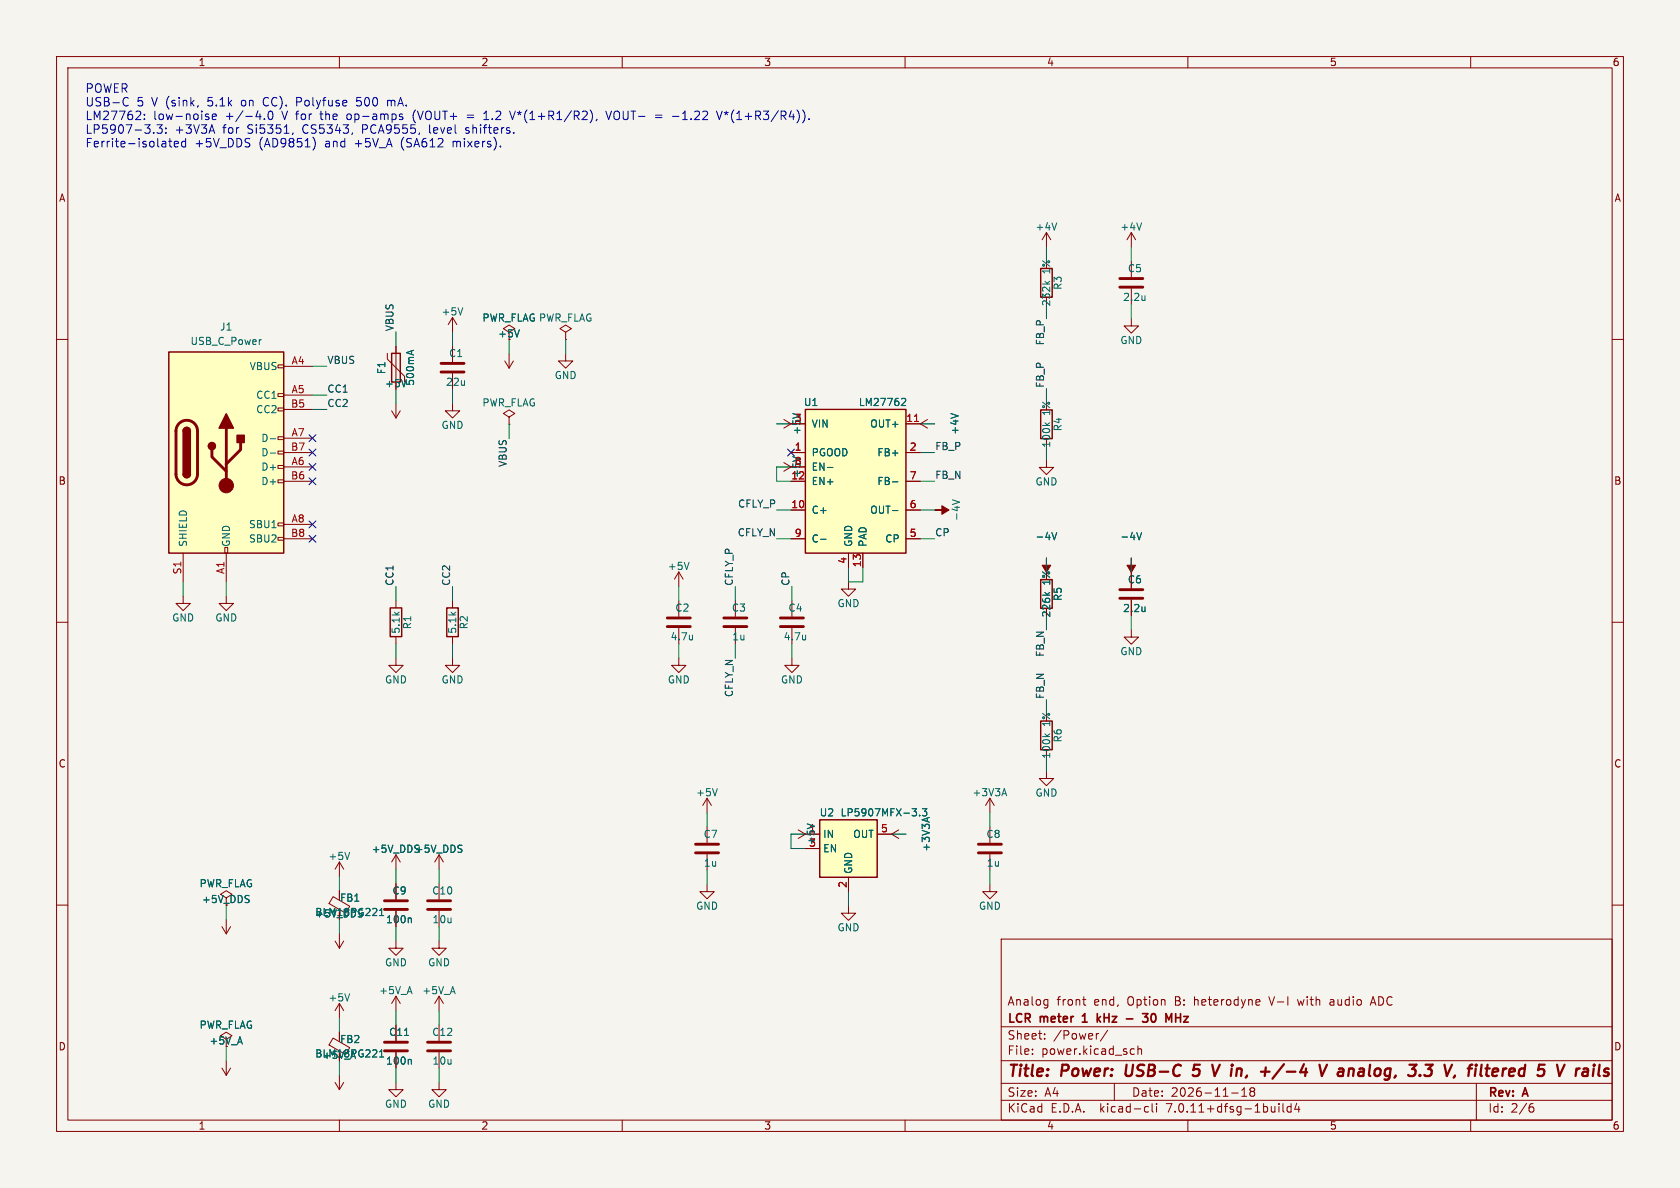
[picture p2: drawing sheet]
<svg xmlns="http://www.w3.org/2000/svg" width="297mm" height="210mm" viewBox="0 0 297 210" stroke-linecap="round" stroke-linejoin="round" font-family="sans-serif">
<path d="M0 0h297v210h-297z" fill="#f5f4ef" stroke="#f5f4ef" stroke-width=".18"/>
<g fill="none" stroke="#840000" stroke-width=".18">
<path d="M10 10h277v190h-277zM12 12h273v186h-273zM60 10v2M110 10v2M160 10v2M210 10v2M260 10v2M10 60h2M80 56.1l-.8 1.3M80 56.1v2.6M80 56.1l.8 1.3M90 58.7l1-.6-1-.6-1 .6 1 .6v1.3"/>
<path d="M100 58.7l1-.6-1-.6-1 .6 1 .6v1.3M100 60h.1M185 41.1l-.8 1.3M185 41.1v2.5M185 41.1l.8 1.3M200 56.3v1.3h1.3l-1.3 1.3-1.3-1.3h1.3M200 41.1l-.8 1.3M200 41.1v2.5M200 46.2v2.8M200 51v2.8M200 41.1l.8 1.3M285 60h2"/>
<path d="M49.1 79.7h1.1v.6h-1.1zM49.1 77.2h1.1v.5h-1.1zM49.1 72.1h1.1v.5h-1.1zM49.1 69.6h1.1v.5h-1.1zM49.1 64.5h1.1v.5h-1.1zM50.2 64.8h5M50.2 69.8h5M50.2 77.5h5M50.2 72.4h5M68.5 62.5v1l3 3v1M69.2 72.6l.8 1.3M70 61.2v6.3"/>
<path d="M70 71.4v2.5M70.8 72.6l-.8 1.3M80 71.4v1.2h1.3l-1.3 1.3-1.3-1.3h1.3M80 61.2v2.8M80 66v2.8M89.2 63.8l.8 1.3M90 73.7l1-.6-1-.6-1 .6 1 .6v1.3M90 75h.1M90 62.5v2.6M90.8 63.8l-.8 1.3M100 62.5v1.3h1.3l-1.3 1.3-1.3-1.3h1.3M137.3 74.9h5.1"/>
<path d="M138.6 74.2l1.2 .7-1.2 .8M160.2 74.9h5M164 74.2l-1.3 .7 1.3 .8M32.4 97.8v5.1M39.7 96.8h.6v1h-.6zM40 97.8v5.1M49.1 95h1.1v.5h-1.1zM49.1 92.4h1.1v.6h-1.1zM49.1 84.8h1.1v.5h-1.1zM49.1 82.3h1.1v.5h-1.1zM50.2 82.5h5M50.2 92.7h5"/>
<path d="M50.2 85.1h5M50.2 80h5M50.2 95.2h5M137.3 82.5h5.1M138.6 81.8l1.2 .7-1.2 .8M139.8 85.1h2.6M139.8 80h2.6M139.8 95.2h2.6M139.8 90.2h2.6M150 97.8v2.5M152.5 97.8v2.5M160.2 85.1h2.5"/>
<path d="M160.2 80h2.5M160.2 95.2h2.5M160.2 90.2h2.5M185 81.4v1.2h1.3l-1.3 1.3-1.3-1.3h1.3M10 110h2M32.4 105.4v1.3h1.2l-1.2 1.2-1.3-1.2h1.3M40 105.4v1.3h1.3l-1.3 1.2-1.3-1.2h1.3M70 116.4v1.2h1.3l-1.3 1.3-1.3-1.3h1.3M70 106.2v1.3M70 112.5v1.3M80 116.4v1.2h1.3l-1.3 1.3-1.3-1.3h1.3M80 106.2v1.3"/>
<path d="M80 112.5v1.3M120 116.4v1.2h1.3l-1.3 1.3-1.3-1.3h1.3M120 101.1l-.8 1.3M120 101.1v2.6M120 106.2v2.8M120 111v2.8M120 101.1l.8 1.3M130 106.2v2.8M130 111v2.8M140 116.4v1.2h1.3l-1.3 1.3-1.3-1.3h1.3M140 106.2v2.8M140 111v2.8"/>
<path d="M150 102.9v1.2h1.3l-1.3 1.3-1.3-1.3h1.3M200 111.4v1.2h1.3l-1.3 1.3-1.3-1.3h1.3M200 101.2v2.8M200 106v2.8M285 110h2M185 136.4v1.2h1.3l-1.3 1.3-1.3-1.3h1.3M10 160h2M40 158.7l1-.6-1-.6-1 .6 1 .6v1.3M58.9 158.5l2.9 1.7-.7 1.2-2.9-1.7zM60 152.4v2.5M60 157.5v1.2M60 152.4l-.8 1.2"/>
<path d="M60 152.4l.8 1.2M70 151.1v2.5M70 156.2v2.8M70 151.1l-.8 1.3M70 151.1l.8 1.3M77.6 151.1l-.7 1.3M77.6 151.1v2.5M77.6 156.2v2.8M77.6 151.1l.8 1.3M125 156.3v1.3h1.3l-1.3 1.3-1.3-1.3h1.3M125 141.1l-.8 1.3M125 141.1v2.5"/>
<path d="M125 146.2v2.8M125 151v2.8M125 141.1l.8 1.3M139.8 147.5h5.1M141.1 146.7l1.3 .8-1.3 .7M142.4 150h2.5M150 155.1v2.5M155.1 147.5h5.1M158.9 146.7l-1.3 .8 1.3 .7M175 156.3v1.3h1.3l-1.3 1.3-1.3-1.3h1.3M175 141.1l-.8 1.3M175 141.1v2.5"/>
<path d="M175 146.2v2.8M175 151v2.8M175 141.1l.8 1.3M285 160h2M39.2 163.8l.8 1.3M40 162.5v2.6M40.8 163.8l-.8 1.3M59.2 166.3l.8 1.3M60 165.1v2.5M60 177.4v2.5M60 177.4l-.8 1.2M60 177.4l.8 1.2"/>
<path d="M60.8 166.3l-.8 1.3M70 166.3v1.3h1.3l-1.3 1.3-1.3-1.3h1.3M70 161v2.8M70 176.1v2.5M70 176.1l-.8 1.3M70 176.1l.8 1.3M77.6 166.3v1.3h1.3l-1.3 1.3-1.2-1.3h1.2M77.6 161v2.8M77.6 176.1v2.5M77.6 176.1l-.7 1.3M77.6 176.1l.8 1.3M150 160.2v1.2h1.3l-1.3 1.3-1.3-1.3h1.3"/>
<path d="M177 166h108v32h-108zM185.1 176.7l.1 .1M185.2 176.7v1.2l-.1 .2M185.2 177.6l-.1 .1M191.4 176.7h.6M191.6 177.5l.4 .2M222.5 176.7l.2 .4-.7 .1M222.7 177.6l-.2 .1M224.3 176.2l.5 1.5M229.4 176.7l.3 1M235.6 176.7l-.4 .1M235.7 177.1h-.4a.29 .29 0 0 0-.2 .3 .29 .29 0 0 0 .2 .3h.4"/>
<path d="M242.4 177.3h.7M242.7 176.2l-.5 1.5M39.2 188.8l.8 1.3M40 183.7l1-.6-1-.6-1 .6 1 .6v1.3M40 187.5v2.6M40.8 188.8l-.8 1.3M58.9 183.5l2.9 1.7-.7 1.2-2.9-1.7zM59.2 191.4l.8 1.2M60 182.5v1.2M60 190.1v2.5M60 198v2M60.8 191.4l-.8 1.2"/>
<path d="M70 191.4v1.2h1.3l-1.3 1.3-1.3-1.3h1.3M70 181.2v2.8M70 186v2.8M77.6 191.4v1.2h1.3l-1.3 1.3-1.2-1.3h1.2M77.6 181.2v2.8M77.6 186v2.8M110 198v2M160 198v2M177 194.5h108M177 191.5h108M177 187.5h108M177 181.5h108"/>
<path d="M182.5 186.3v.1M182.5 185.5v.1M184.7 183.6v.1M184.7 182.8v.1M194.2 182.7l-.2 .1M195.8 182.1l-1.3 2M197 191.5v3M200.1 185.4l.4 .1M200.5 186.3l-.4 .1M201.2 185.5l.2-.1 .3 .1 .1 .9M201.2 184.9v1.5M202.6 195.6l.4 .1"/>
<path d="M203 196.5l-.4 .1M203.7 195.1v1.3l.2 .2M204.5 195.1v.1M204.5 195.6v1M210 198v2M217.7 193.2h1.2M219.5 193.8h.9M219.5 192.7l.5-.4v1.5M221.2 192.9l-.2 .3v.3l.2 .3 .5-.1 .1-.2-.1-.4-.2-.2M221.2 192.3l-.2 .3 .2 .3M221.2 192.9h.3M221.5 192.3l.3 .3-.3 .3"/>
<path d="M226.1 195.1v.1M226.1 195.6v1M226.8 195.1v1.3l.2 .2M228.2 195.7l-.4-.1-.3 .3v.4l.2 .2h.5M228.2 195.1v1.5M229.2 195l-.3 1.1h.9M229.6 195.6v1M260 198v2M261 191.5v6.5M270.6 195.7h.3l.3 .3-.1 .5-.5 .1M271 195.1l-.4 .1"/>
</g>
<g fill="none" stroke="#840000" stroke-width=".4">
<path d="M199.2 188.2l-.2 1.6 .3 .4M210.8 190l.3 .2 .7-.1M212.1 188.2h-.9l-.2 1 .3-.2 .6 .1M215.6 188.2l-.9 2M227 188.1l-2 2.6M233.3 188.2l.4 2 .9-2M236.7 189l.2-.1 .6 .1-.1 1.2M237.5 189.4h-.7a.4 .4 0 0 0-.3 .4 .4 .4 0 0 0 .2 .4l.7-.1M252 188.2h1.3l-.8 .8M252.8 189l.3 .4v.4l-.3 .3M260.9 188.9l-.2 1.3M261 188.2l-.1 .1 .1 .1"/>
<path d="M261 188.2l.1 .1-.1 .1M261 188.2v.2M261.9 188.2l-.2 1.7 .3 .3M266.1 188.9h.2M267 189l-.2 .9 .2 .3M267.8 189.4l-1 .1M278.7 188.9l-.2 1.3M279.3 188.9l-.4 .1-.2 .3M280.1 189.4a.4 .4 0 0 0-.4 .4 .4 .4 0 0 0 .3 .4M280.1 188.9l-.2 .1M284.4 189a.49 .49 0 0 0-.8 .3l.1 .1 .4 .1 .3 .3-.1 .3-.2 .1-.6-.1"/>
</g>
<path d="M191.5 179.5l-.2 .1M194 179.2v1.5M194.6 179.7l-.6 .6M202 179.2h.9l-.5 .6 .4 .1 .1 .5-.3 .3h-.4M204 179.2a.81 .81 0 0 0-.6 .6 .81 .81 0 0 0 .3 .8l.3 .1M207.8 179.2v1.5M207.8 179.9h.9M191.3 180.7h.9M194.1 180.1l.5 .6M199.1 180.1h1.2" fill="none" stroke="#840000" stroke-width=".3"/>
<g fill="#840000" stroke="#840000" stroke-width=".18">
<path d="M165.2 90.2h1.3v-.8l1.3 .8-1.3 .7v-.7z"/>
<path d="M185 98.7v1.2h.8l-.8 1.3-.8-1.3h.8z"/>
<path d="M200 98.7v1.2h.8l-.8 1.3-.8-1.3h.8z"/>
<circle cx="40" cy="85.8" r="1.27"/>
</g>
<g fill="none" stroke="#006464" stroke-width=".18">
<path d="M186.8 39.4l-.4 1.3M201.8 39.4l-.4 1.3M81.8 54.4l-.4 1.3M91.8 58.3l-.4 1.3M184.7 49.7l.5 .5M185.6 49.7l-.5 .4M202.4 53v.1M202.4 52.3v.8M46.1 60h.1M47.8 77.6h.9M71.8 67.1l-.4 1.3M72.8 62v.6"/>
<path d="M73.1 61.9l-1.3 .4M159.6 70.4l.4 .1 .1 .3-.8 .9h.8M168.1 73.1l1.3 .4M184.7 74.7l.5 .5M185.6 74.7l-.5 .4M47.8 80.1h.9M121.8 99.4l-.4 1.3M145.1 95.3h.9M146.3 82.6h.9M157.8 90.3h.9M157.8 85.2h.9M168.4 88.3l1.2 .5-1.2 .4"/>
<path d="M186 94.1l.4 1.3 .4-1.3M201 94.1l.4 1.3 .4-1.3M122.4 112.3v.8M122.4 113v.1M142.4 112.3v.8M142.4 113v.1M184.7 104.7l.5 .5M185.6 104.7l-.5 .4M202.4 107.3v.8M202.4 108v.1M126.8 139.4l-.4 1.3M177.5 139.4l.5 1.3"/>
<path d="M184.7 129.7l.5 .5M185.6 129.7l-.5 .4M61.8 150.7l-.4 1.2M161.2 143h.8l-.4 .4M161.9 143.5l.1 .2-.1 .5M162.6 144.1v.1M163.1 143h.7l-.4 .4 .4 .2v.5l-.2 .1-.5-.1M163.9 144.6v.6M164.3 144.5l-1.3 .4M177.2 140.3h.6M61.8 175.7l-.4 1.2M67.1 161.8h.7"/>
<path d="M67.1 160.9l.4-.3v1.2M72.5 162.3l.2 .2v.6M67.1 185.9l.4-.3v1.2M67.1 186.8h.7M71.5 183h.7M72.5 187.3l.2 .2v.6"/>
</g>
<path d="M184 47.5h2v5h-2zM29.8 62.2h20.4v35.6h-20.4zM32.4 76.2a.64 .64 0 0 1 .6-.6 .64 .64 0 0 1 .6 .6M69.2 62.5h1.6v5h-1.6zM142.4 72.4h17.8v25.4h-17.8zM184 72.5h2v5h-2zM32.4 83.8a.64 .64 0 0 0 .6 .6 .64 .64 0 0 0 .6-.6M69 107.5h2v5h-2zM79 107.5h2v5h-2zM184 102.5h2v5h-2zM184 127.5h2v5h-2zM144.9 144.9h10.2v10.2h-10.2z" fill="none" stroke="#840000" stroke-width=".25"/>
<g fill="none" stroke="#840000" stroke-width=".51">
<path d="M198 50.8h4M198 49.2h4M31.7 74.8a1.9 1.9 0 0 1 2-.4 1.9 1.9 0 0 1 1.2 1.8v7.6a1.91 1.91 0 0 1-1.9 1.9 1.91 1.91 0 0 1-1.9-1.9v-7.8l.2-.6zM37.5 79.5v1.3l2.5 2.5M40 75.7v10.1M42.5 78.2v1.3l-2.5 2.5M78 65.8h4M78 64.2h4M118 110.8h4M118 109.2h4M128 110.8h4M128 109.2h4"/>
<path d="M138 110.8h4M138 109.2h4M198 105.8h4M198 104.2h4M68 159.2h4M75.6 159.2h4.1M123 150.8h4M123 149.2h4M173 150.8h4M173 149.2h4M68 160.8h4M75.6 160.8h4.1"/>
<path d="M68 185.8h4M68 184.2h4M75.6 185.8h4.1M75.6 184.2h4.1"/>
</g>
<g fill="#ffffc2" stroke="#ffffc2" stroke-width=".18">
<path d="M144.9 144.9h10.2v10.2h-10.2z"/>
<path d="M29.8 62.2h20.4v35.6h-20.4z"/>
<path d="M142.4 72.4h17.8v25.4h-17.8z"/>
</g>
<g fill="#840000" stroke="#840000" stroke-width=".25">
<path d="M32.4 83.8h1.2a.64 .64 0 0 1-.6 .6 .64 .64 0 0 1-.6-.6z"/>
<path d="M32.4 76.2h1.2v7.6h-1.2z"/>
<path d="M32.6 75.7a.64 .64 0 0 1 .7-.1 .64 .64 0 0 1 .3 .6h-1.2z"/>
<path d="M40 73.1l1.3 2.6h-2.6z"/>
<path d="M41.9 77h1.3v1.2h-1.3z"/>
<circle cx="37.5" cy="78.9" r=".63"/>
</g>
<path d="M161.7 74.5h.7" fill="none" stroke="#a90000" stroke-width=".18"/>
<g fill="none" stroke="#0000c2" stroke-width=".18">
<path d="M22.7 18.6l-.3 .1h-.4M24.8 19.8v.5M35 18.7v.2M52.5 18h.5M53 17.2h-.5v1.5M63 18.6l.2 .1M63.8 17.2h-.7l-.1 .7 .2-.1M68.5 17.7v1M69 17.7l-.5 .2M90.1 19.6l.5 1.5 .5-1.5M104.4 19.5a1.76 1.76 0 0 1 0 2.1M107.1 19.6l.5 1.5 .5-1.5"/>
<path d="M126.7 19.6l.5 1.5 .5-1.5M24 21.1h.9M25.5 21v.1M25.5 20.2v.2M27.2 23.4v.2M28.7 22.1l-.5 .5 .4 .2v.6l-.2 .2h-.4l-.3-.2M29.3 23.4v.2M29.3 22.6v.2M29.8 25h.6M30 24.5v1.3l.4 .2M30.8 25.5l.7-.2v-.3h-.5l-.2 .2 .1 .7h.6M32.8 25h-.4l-.3 .3v.4l.1 .2h.6"/>
<path d="M32.8 24.5v1.5M36.5 20.6l.4 .1 .1 .2-.3 .2h-.2M36.5 20.1l.4 .1M37.5 22.1l.5 1.5M37.5 20.6l.7-.1v-.3l-.5-.1-.2 .3 .1 .7h.6M45.2 20.6h1M46 20.1v1M46.7 21v.1M47.4 20.2l.1 .7 .2 .2 .4-.1 .1-.8M51.8 23.5l-.1 .3M55.7 24.9v1l-.4 .6M70.6 20.4l.6 .5-.2 .2h-.4"/>
<path d="M71.2 20.2l-.4-.1-.2 .3M73.1 20.1v1M82.3 23.5l.2 .1M82.4 22.6v.4M82.6 20.4h1.1M82.6 20.8h1.1M85.5 21.1h.9M85.5 20.1l.5-.5v1.5M105.5 21.1l-.1 .3M115.9 20.4h1.1M115.9 20.8h1.1M118.9 20.6h1.1"/>
<path d="M143 21v.1"/>
</g>
<g fill="none" stroke="#009600" stroke-width=".18">
<path d="M70 58.7v2.5M80 58.7v2.5M90 60v2.5M100 60v2.5M185 43.6v2.6M185 53.8v2.5M200 43.6v2.6M200 53.8v2.5M55.2 72.4h2.6M55.2 64.8h2.6M55.2 69.8h2.6M70 68.8v2.6"/>
<path d="M80 68.8v2.6M90 75v2.5M137.3 74.9h2.5M162.7 74.9h2.5M185 68.7v2.5M185 78.8v2.6M137.3 90.2h2.5M137.3 95.2h2.5M139.8 82.5h-2.5v2.6h2.5M162.7 85.1h2.5M162.7 90.2h2.5M162.7 80h2.5"/>
<path d="M162.7 95.2h2.5M185 98.7v2.5M200 98.7v2.5M32.4 102.9v2.5M40 102.9v2.5M70 103.7v2.5M70 113.8v2.6M80 103.7v2.5M80 113.8v2.6M120 103.7v2.5M120 113.8v2.6M130 103.7v2.5"/>
<path d="M130 113.8v2.6M140 103.7v2.5M140 113.8v2.6M150 100.3v2.6h2.5v-2.6M185 108.8v2.6M200 108.8v2.6M185 123.7v2.5M185 133.8v2.6M40 160v2.5M60 154.9v2.6M70 153.6v2.6M77.6 153.6v2.6"/>
<path d="M125 143.6v2.6M125 153.8v2.5M142.4 147.5h-2.6v2.5h2.6M150 157.6v2.6M157.6 147.5h2.6M175 143.6v2.6M175 153.8v2.5M60 162.5v2.6M60 179.9v2.6M70 163.8v2.5M70 178.6v2.6M77.6 163.8v2.5"/>
<path d="M77.6 178.6v2.6M40 185v2.5M60 187.5v2.6M70 188.8v2.6M77.6 188.8v2.6"/>
</g>
<g fill="none" stroke="#000084" stroke-width=".18">
<path d="M54.6 79.4l1.2 1.2M54.6 76.9l1.2 1.2M55.8 79.4l-1.2 1.2M55.8 76.9l-1.2 1.2M139.2 79.4l1.2 1.2M140.4 79.4l-1.2 1.2M54.6 81.9l1.2 1.2M54.6 84.5l1.2 1.2M54.6 92.1l1.2 1.2M54.6 94.6l1.2 1.2M55.8 81.9l-1.2 1.2M55.8 84.5l-1.2 1.2"/>
<path d="M55.8 92.1l-1.2 1.2M55.8 94.6l-1.2 1.2"/>
</g>
<g font-size="2.8" fill="#840000">
<text x="178" y="190.9">Title:</text>
<text x="187.7" y="190.9">Power:</text>
<text x="199.8" y="190.9">USB-C</text>
<text x="212.6" y="190.9">5</text>
<text x="216.8" y="190.9">V in,</text>
<text x="226.9" y="190.9">+/-4</text>
<text x="238.2" y="190.9">V analog,</text>
<text x="255.6" y="190.9">3.3</text>
<text x="262.7" y="190.9">V,</text>
<text x="267.7" y="190.9">filtered</text>
<text x="280.7" y="190.9">5</text>
</g>
<g font-size="2.1" fill="#0000c2">
<text x="15" y="16.7">POWER</text>
<text x="15" y="19.1">USB-C</text>
<text x="15" y="21.5">LM27762:</text>
<text x="15" y="24">LP5907-3.3:</text>
<text x="24.2" y="19.1">5</text>
<text x="26.9" y="19.1">V (sink,</text>
<text x="27.1" y="21.5">low-noise</text>
<text x="30.9" y="24">+3V3A</text>
<text x="37" y="19.1">5.1k</text>
<text x="39.5" y="24">for</text>
<text x="39.9" y="21.5">+/-4.0</text>
<text x="43.1" y="19.1">on</text>
<text x="43.9" y="24">Si5351,</text>
<text x="47.1" y="19.1">CC).</text>
<text x="50" y="21.5">V for</text>
<text x="53.1" y="19.1">Polyfuse</text>
<text x="53.8" y="24">CS5343,</text>
<text x="57.1" y="21.5">the</text>
<text x="61.9" y="21.5">op-amps</text>
<text x="63.9" y="19.1">500</text>
<text x="64.4" y="24">PCA9555,</text>
<text x="69.5" y="19.1">mA.</text>
<text x="73.7" y="21.5">(VOUT+</text>
<text x="76.4" y="24">level</text>
<text x="83" y="24">shifters.</text>
<text x="86.6" y="21.5">1.2</text>
<text x="91.4" y="21.5">V*(1+R1/R2),</text>
<text x="108.6" y="21.5">VOUT-</text>
<text x="120.5" y="21.5">-1.22</text>
<text x="128.6" y="21.5">V*(1+R3/R4)).</text>
<text x="15" y="26.4">Ferrite-isolated</text>
<text x="34.4" y="26.4">+5V_DDS</text>
<text x="45.8" y="26.4">(AD9851)</text>
<text x="57.6" y="26.4">and</text>
<text x="63" y="26.4">+5V_A</text>
<text x="71.3" y="26.4">(SA612</text>
<text x="80.6" y="26.4">mixers).</text>
</g>
<g font-size="2.1" fill="#840000">
<text x="178" y="178">Analog</text>
<text x="186.8" y="178">front</text>
<text x="193.5" y="178">end,</text>
<text x="199.5" y="178">Option</text>
<text x="208" y="178">B:</text>
<text x="211.5" y="178">heterodyne</text>
<text x="225" y="178">V-I</text>
<text x="230.2" y="178">with</text>
<text x="236" y="178">audio</text>
<text x="243.4" y="178">ADC</text>
<text x="178" y="184">Sheet:</text>
<text x="178" y="181.2">LCR</text>
<text x="184" y="181.2">meter</text>
<text x="186.2" y="184">/Power/</text>
<text x="192.1" y="181.2">1</text>
<text x="195.2" y="181.2">kHz</text>
<text x="201" y="181.2">-</text>
<text x="204.6" y="181.2">30</text>
<text x="209.2" y="181.2">MHz</text>
<text x="178" y="186.7">File:</text>
<text x="184.1" y="186.7">power.kicad_sch</text>
<text x="178" y="196.9">KiCad</text>
<text x="178" y="194.1">Size:</text>
<text x="184.7" y="194.1">A4</text>
<text x="185.7" y="196.9">E.D.A.</text>
<text x="194.6" y="196.9">kicad-cli</text>
<text x="200" y="194.1">Date:</text>
<text x="206.5" y="196.9">7.0.11+dfsg-1build4</text>
<text x="207" y="194.1">2026-11-18</text>
<text x="263" y="194.3">Rev:</text>
<text x="263" y="196.9">Id:</text>
<text x="267.1" y="196.9">2/6</text>
<text x="269.4" y="194.3">A</text>
</g>
<g font-size="1.8" fill="#840000">
<text x="35" y="11.9">1</text>
<text x="85" y="11.9">2</text>
<text x="135" y="11.9">3</text>
<text x="185" y="11.9">4</text>
<text x="235" y="11.9">5</text>
<text x="285" y="11.9">6</text>
<text x="10.3" y="35.9">A</text>
<text x="285.3" y="35.9">A</text>
<text x="88" y="59.8">+5V</text>
<text x="68" y="68.7">+5V</text>
<text x="10.3" y="85.9">B</text>
<text x="285.3" y="85.9">B</text>
<text x="185.9" y="103.4" transform="rotate(-90 185.9 103.4)">1%</text>
<text x="185.9" y="109.2" transform="rotate(-90 185.9 109.2)">226k</text>
<text x="10.3" y="135.9">C</text>
<text x="285.3" y="135.9">C</text>
<text x="35.6" y="159.8">+5V_DDS</text>
<text x="10.3" y="185.9">D</text>
<text x="285.3" y="185.9">D</text>
<text x="56.9" y="187.4">+5V_A</text>
<text x="35" y="199.9">1</text>
<text x="85" y="199.9">2</text>
<text x="135" y="199.9">3</text>
<text x="185" y="199.9">4</text>
<text x="235" y="199.9">5</text>
<text x="285" y="199.9">6</text>
</g>
<g font-size="1.8" fill="#006464">
<text x="183" y="41">+4V</text>
<text x="198" y="41">+4V</text>
<text x="185.9" y="48.4" transform="rotate(-90 185.9 48.4)">1%</text>
<text x="187.9" y="51.3" transform="rotate(-90 187.9 51.3)">R3</text>
<text x="198.4" y="53.4">2.2u</text>
<text x="199.3" y="48.3">C5</text>
<text x="38.8" y="58.6">J1</text>
<text x="78" y="56">+5V</text>
<text x="85.2" y="57.1">PWR_FLAGPWR_FLAG</text>
<text x="85.2" y="57.1">PWR_FLAG</text>
<text x="185.9" y="54.2" transform="rotate(-90 185.9 54.2)">232k</text>
<text x="33.6" y="61.2">USB_C_Power</text>
<text x="44" y="65.6">VBUS</text>
<text x="79.3" y="63.3">C1</text>
<text x="198" y="61">GND</text>
<text x="45.2" y="70.7">CC1</text>
<text x="68.3" y="66.3" transform="rotate(-90 68.3 66.3)">F1</text>
<text x="73.4" y="68.3" transform="rotate(-90 73.4 68.3)">500mA</text>
<text x="78.7" y="68.4">22u</text>
<text x="98" y="67.2">GND</text>
<text x="142" y="72">U1</text>
<text x="151.7" y="72">LM27762</text>
<text x="45.2" y="73.2">CC2</text>
<text x="78" y="76">GND</text>
<text x="85.2" y="72.1">PWR_FLAG</text>
<text x="141.7" y="77" transform="rotate(-90 141.7 77)">+5V</text>
<text x="143.4" y="75.8">VIN</text>
<text x="153.7" y="75.8">OUT+</text>
<text x="169.7" y="77" transform="rotate(-90 169.7 77)">+4V</text>
<text x="185.9" y="73.4" transform="rotate(-90 185.9 73.4)">1%</text>
<text x="187.9" y="76.3" transform="rotate(-90 187.9 76.3)">R4</text>
<text x="46.1" y="83.4">D+</text>
<text x="46.1" y="78.3">D-</text>
<text x="46.1" y="80.9">D-</text>
<text x="143.4" y="80.9">PGOOD</text>
<text x="143.4" y="83.4">EN-</text>
<text x="155" y="80.9">FB+</text>
<text x="185.9" y="79.2" transform="rotate(-90 185.9 79.2)">100k</text>
<text x="46.1" y="85.9">D+</text>
<text x="143.4" y="85.9">EN+</text>
<text x="155" y="85.9">FB-</text>
<text x="183" y="86">GND</text>
<text x="43.9" y="93.6">SBU1</text>
<text x="143.4" y="91">C+</text>
<text x="153.7" y="91">OUT-</text>
<text x="169.9" y="92.2" transform="rotate(-90 169.9 92.2)">-4V</text>
<text x="183" y="95.7">-4V</text>
<text x="198" y="95.7">-4V</text>
<text x="33.2" y="96.8" transform="rotate(-90 33.2 96.8)">SHIELD</text>
<text x="40.9" y="96.8" transform="rotate(-90 40.9 96.8)">GND</text>
<text x="43.9" y="96.1">SBU2</text>
<text x="118" y="101">+5V</text>
<text x="143.4" y="96.1">C-</text>
<text x="150.9" y="96.8" transform="rotate(-90 150.9 96.8)">GND</text>
<text x="153.4" y="96.8" transform="rotate(-90 153.4 96.8)">PAD</text>
<text x="156.4" y="96.1">CP</text>
<text x="148" y="107.5">GND</text>
<text x="187.9" y="106.3" transform="rotate(-90 187.9 106.3)">R5</text>
<text x="199.3" y="103.3">C6</text>
<text x="30.3" y="110.1">GND</text>
<text x="38" y="110.1">GND</text>
<text x="70.9" y="112.1" transform="rotate(-90 70.9 112.1)">5.1k</text>
<text x="72.9" y="111.3" transform="rotate(-90 72.9 111.3)">R1</text>
<text x="80.9" y="112.1" transform="rotate(-90 80.9 112.1)">5.1k</text>
<text x="82.9" y="111.3" transform="rotate(-90 82.9 111.3)">R2</text>
<text x="118.4" y="113.4">4.7u</text>
<text x="119.3" y="108.3">C2</text>
<text x="129.3" y="108.3">C3</text>
<text x="129.4" y="113.4">1u</text>
<text x="138.4" y="113.4">4.7u</text>
<text x="139.3" y="108.3">C4</text>
<text x="198.4" y="108.4">2.2u</text>
<text x="198" y="116">GND</text>
<text x="68" y="121">GND</text>
<text x="78" y="121">GND</text>
<text x="118" y="121">GND</text>
<text x="138" y="121">GND</text>
<text x="185.9" y="128.4" transform="rotate(-90 185.9 128.4)">1%</text>
<text x="187.9" y="131.3" transform="rotate(-90 187.9 131.3)">R6</text>
<text x="185.9" y="134.2" transform="rotate(-90 185.9 134.2)">100k</text>
<text x="123" y="141">+5V</text>
<text x="171.8" y="141">+3V3A</text>
<text x="183" y="141">GND</text>
<text x="124.3" y="148.3">C7</text>
<text x="142.9" y="147.2">1</text>
<text x="142.9" y="149.7">3</text>
<text x="144.8" y="144.5">U2</text>
<text x="145.4" y="148.3">IN</text>
<text x="148.5" y="144.5">LP5907MFX-3.3</text>
<text x="150.7" y="148.3">OUT</text>
<text x="174.3" y="148.3">C8</text>
<text x="58" y="152.2">+5V</text>
<text x="65.6" y="151">+5V_DDS+5V_DDS</text>
<text x="124.4" y="153.4">1u</text>
<text x="145.4" y="150.9">EN</text>
<text x="150.9" y="154.6" transform="rotate(-90 150.9 154.6)">GND</text>
<text x="164.6" y="150.6" transform="rotate(-90 164.6 150.6)">+3V3A</text>
<text x="174.4" y="153.4">1u</text>
<text x="35.2" y="157.1">PWR_FLAG</text>
<text x="60" y="159.6">FB1</text>
<text x="69.3" y="158.3">C9</text>
<text x="76.3" y="158.3">C10</text>
<text x="123" y="161">GND</text>
<text x="173" y="161">GND</text>
<text x="55.6" y="162.4">+5V_DDS</text>
<text x="55.6" y="162.1">BLM18PG221</text>
<text x="68.1" y="163.4">100n</text>
<text x="76.4" y="163.4">10u</text>
<text x="148" y="164.8">GND</text>
<text x="68" y="171">GND</text>
<text x="75.6" y="171">GND</text>
<text x="58" y="177.2">+5V</text>
<text x="66.9" y="176">+5V_A</text>
<text x="74.6" y="176">+5V_A</text>
<text x="35.2" y="182.1">PWR_FLAG</text>
<text x="36.9" y="184.8">+5V_A</text>
<text x="60" y="184.6">FB2</text>
<text x="68.7" y="183.3">C11</text>
<text x="76.3" y="183.3">C12</text>
<text x="55.6" y="187.1">BLM18PG221</text>
<text x="68.1" y="188.4">100n</text>
<text x="76.4" y="188.4">10u</text>
<text x="68" y="196">GND</text>
<text x="75.6" y="196">GND</text>
</g>
<g font-size="1.8" fill="#0f0f0f">
<text x="69.7" y="58.7" transform="rotate(-90 69.7 58.7)">VBUS</text>
<text x="57.8" y="64.4">VBUS</text>
<text x="184.7" y="61.1" transform="rotate(-90 184.7 61.1)">FB_P</text>
<text x="57.8" y="69.5">CC1</text>
<text x="184.7" y="68.7" transform="rotate(-90 184.7 68.7)">FB_P</text>
<text x="57.8" y="72">CC2</text>
<text x="89.7" y="82.6" transform="rotate(-90 89.7 82.6)">VBUS</text>
<text x="165.2" y="79.7">FB_P</text>
<text x="130.4" y="89.8">CFLY_P</text>
<text x="165.2" y="84.7">FB_N</text>
<text x="130.3" y="94.9">CFLY_N</text>
<text x="165.2" y="94.9">CP</text>
<text x="69.7" y="103.7" transform="rotate(-90 69.7 103.7)">CC1</text>
<text x="79.7" y="103.7" transform="rotate(-90 79.7 103.7)">CC2</text>
<text x="129.7" y="103.7" transform="rotate(-90 129.7 103.7)">CFLY_P</text>
<text x="139.7" y="103.7" transform="rotate(-90 139.7 103.7)">CP</text>
<text x="184.7" y="116.2" transform="rotate(-90 184.7 116.2)">FB_N</text>
<text x="129.7" y="123.3" transform="rotate(-90 129.7 123.3)">CFLY_N</text>
<text x="184.7" y="123.7" transform="rotate(-90 184.7 123.7)">FB_N</text>
</g>
<g font-size="1.8" fill="#a90000">
<text x="51.4" y="64.5">A4</text>
<text x="51.4" y="69.6">A5</text>
<text x="51.4" y="72.1">B5</text>
<text x="51.4" y="77.2">A7</text>
<text x="140.4" y="74.7">3</text>
<text x="160.1" y="74.7">11</text>
<text x="51.4" y="79.7">B7</text>
<text x="51.4" y="82.3">A6</text>
<text x="140.4" y="79.7">1</text>
<text x="140.4" y="82.3">8</text>
<text x="160.7" y="79.7">2</text>
<text x="51.4" y="84.8">B6</text>
<text x="139.8" y="89.9">10</text>
<text x="139.8" y="84.8">12</text>
<text x="160.7" y="89.9">6</text>
<text x="160.7" y="84.8">7</text>
<text x="51.4" y="95">B8</text>
<text x="51.4" y="92.4">A8</text>
<text x="140.4" y="95">9</text>
<text x="160.7" y="95">5</text>
<text x="32.1" y="101.6" transform="rotate(-90 32.1 101.6)">S1</text>
<text x="39.7" y="101.6" transform="rotate(-90 39.7 101.6)">A1</text>
<text x="149.7" y="99.8" transform="rotate(-90 149.7 99.8)">4</text>
<text x="152.3" y="100.4" transform="rotate(-90 152.3 100.4)">13</text>
<text x="155.6" y="147.2">5</text>
<text x="149.7" y="157.1" transform="rotate(-90 149.7 157.1)">2</text>
</g>
</svg>
